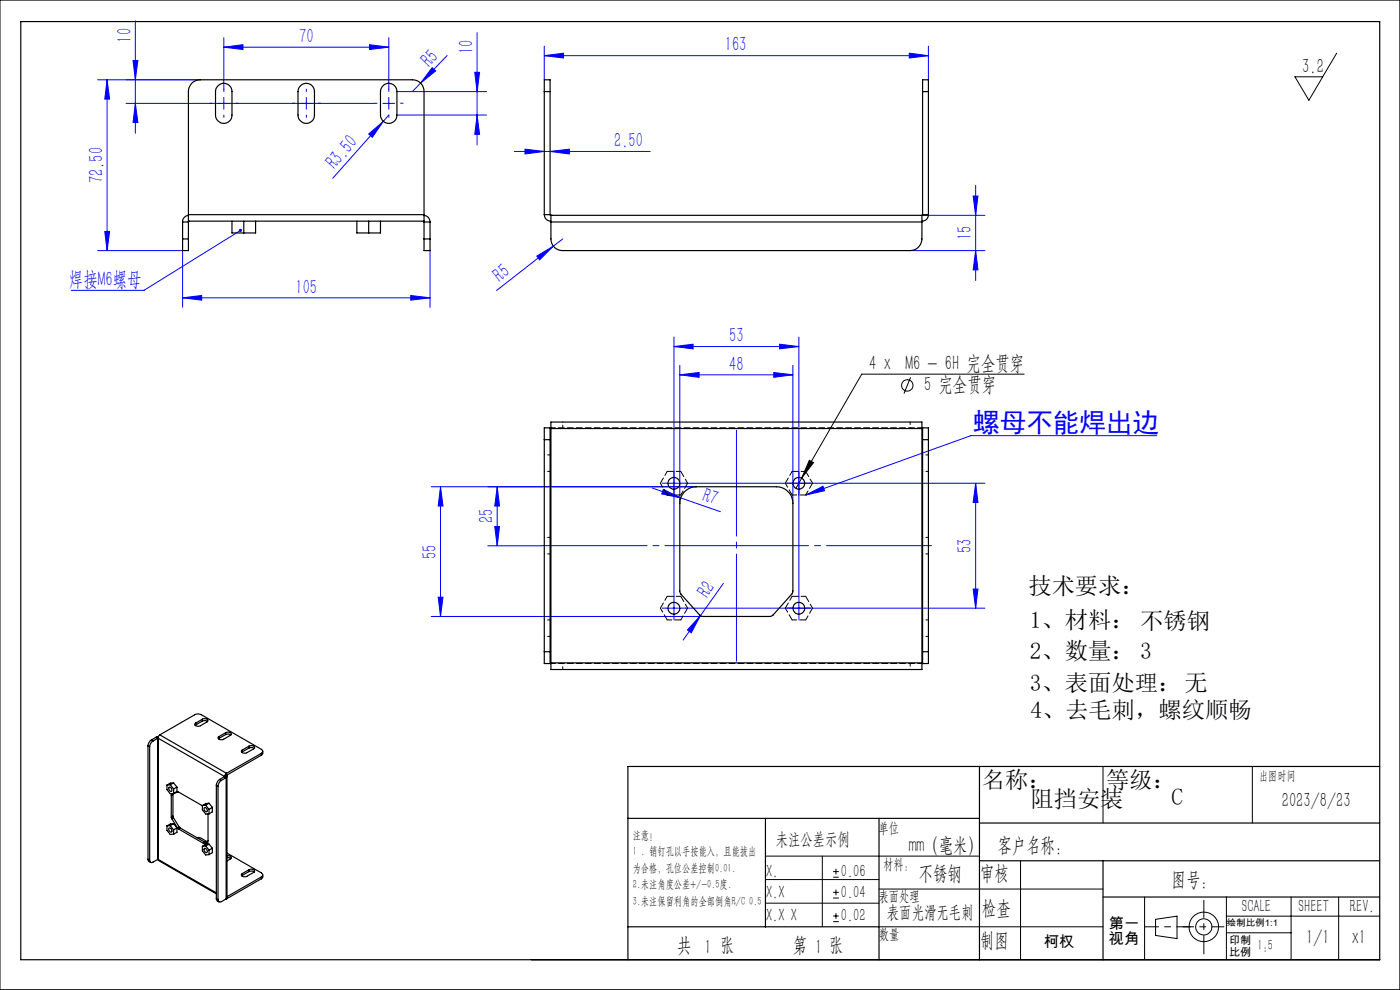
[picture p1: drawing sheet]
<svg xmlns="http://www.w3.org/2000/svg" width="297mm" height="210mm" viewBox="0 0 297 210" stroke-linecap="round" stroke-linejoin="round" font-family="sans-serif">
<g fill="none" stroke="#000" stroke-width=".21">
<path d="M0 0h297v209.9h-297zM283.6 11.3l-5.9 10-3-5h5.9M217.3 79.4h-34.5l-12.7 22M171.7 97.6l.9 .5-2.5 3.3zM193.2 80l-1.4 3.5M170.1 101.4l-1.3 2.2M234 162.6v12M265.7 162.6v12M162.4 181.6h45.4M162.4 191.6h24.1M162.4 186.6h24.1M174.4 181.6v15"/>
<path d="M176.7 186.1h1.2M176.7 184.9h1.2M176.7 190.5h1.2M176.7 189.3h1.2M176.7 195.5h1.2M176.7 194.3h1.2M177.3 184.3v1.2M177.3 188.7v1.2M177.3 193.7v1.2M186.5 196.6h47.5M186.5 188.6h47.5M216.5 182.6v21"/>
<path d="M242.8 190.3v13.3M245.1 195l4.6-.7v4.8l-4.6-.7zM260.2 194.3h32.5M260.2 190.2v13.3M260.2 197.9h13.7M273.9 190.3v13.3M284 190.3v13.3"/>
<circle cx="192.5" cy="81.7" r="1.2"/>
<circle cx="255.4" cy="196.6" r="3.1"/>
<circle cx="255.4" cy="196.6" r="1.72"/>
</g>
<g fill="none" stroke="#00f" stroke-width=".21">
<path d="M20.7 16.9h21.8M22.7 16.9v36.3M22.7 16.9l.5 4.1h-1zM28.2 12.8h1l-.5 4.1zM28.7 4.4v23.9M47.5 10l4-.5v1zM47.5 8v10.9M47.5 10h35M78.4 9.5l4.1 .5-4.1 .5zM82.5 8v10.9M84.2 19.4h19M91.7 14.3l.7 .8-3.2 2.5z"/>
<path d="M94.9 11.8l-7.4 7.6M100.7 15.3h1l-.5 4.1zM101.2 6.9v23.9M115.5 11.8l4.1-.5v1zM115.5 9.8v7.1M115.5 11.8h81.5M192.9 11.3l4.1 .5-4.1 .5zM197 9.8v7.1M26.7 21.9h52.8M28.7 21.9l.5 4.1h-1zM47.5 20.7v2.5M65 20.7v2.5"/>
<path d="M78.2 28.4l3.1-2.7-2.3 3.4zM81.2 21.9h2.5M81.3 25.7l-10.7 12.1M82.5 24.4l-1.2 1.3M82.5 20.7v2.5M84.2 24.4h19M101.2 24.4l.5 4.1h-1zM109.1 32.1h28.8M111.4 31.6l4.1 .5-4.1 .6zM116.7 32.1l4.1-.5v1.1zM207 39.3v20.2M20.7 53.2h18v12"/>
<path d="M22.2 49.1h1l-.5 4.1zM51 48.9l-20.4 12.7h-15.5M91.2 53.2v12M113.9 54.3l3.5-2.1-2.9 2.9zM117.4 52.2l-12.1 9.4M119.4 50.7l-2 1.5M193.1 53.2h15.9M195.6 45.7h13.4M206.4 41.6h1.1l-.5 4.1zM207 53.2l.5 4h-1.1zM38.7 63.2l4.1-.5v1zM38.7 63.2h52.5"/>
<path d="M87.1 62.7l4.1 .5-4.1 .5zM143 73.5l4-.5v1zM143 71.5v55M143 73.5h26.5M144.2 79.5l4.1-.5v1zM144.2 77.5v29.3M144.2 79.5h24M164.1 79l4.1 .5-4.1 .5zM165.4 73l4.1 .5-4.1 .5zM168.2 77.5v29.3M169.5 71.5v55M245.4 92.4h-39.4l-35.1 12.6"/>
<path d="M91.5 103.2h56.2M93.5 103.2l.5 4.1h-1zM93.5 103.2v27.6M103.5 115.8h11.4M105 111.7h1l-.5 4.1zM105.5 103.2l.5 4.1h-1zM105.5 103.2v12.6M138.4 103.5l14.4 5M140.7 103.8l3.7 1.8-4-.8zM141.7 102.5h2.5M145.5 102.5h63.5M170.9 105l3.7-1.9 .3 1z"/>
<path d="M207 102.5l.5 4.1h-1.1zM207 102.5v26.5M91.5 130.8h57.7M93 126.7h1l-.5 4.1zM141.7 129h2.5M143 127.8v2.5M145.5 129h63.5M148.6 130.6l-2 3.6-.8-.6zM153.5 123.7l-8.6 12.1M169.5 127.8v2.5M206.4 124.9h1.1l-.5 4.1z"/>
</g>
<g fill="none" stroke="#00f" stroke-width=".21" stroke-dasharray="30.5 1.3 1.3 1.3">
<path d="M47.5 19.4v-.5M65 19.4v-.5M82.5 19.4v-.5M45 21.9h-.5M47.5 24.4v.5M50 21.9h.5M62.5 21.9h-.5M65 24.4v.5M67.5 21.9h.5M80 21.9h-.5M82.5 24.4v.5M85 21.9h.5"/>
<path d="M141.7 102.5h-1.2M143 101.2v-1.2M143 103.7v1.3M144.2 102.5h1.3M168.2 102.5h-1.2M169.5 101.2v-1.2M169.5 103.7v1.3M170.7 102.5h1.3M141.7 129h-1.2M143 127.7v-1.2M143 130.2v1.3M144.2 129h1.3"/>
<path d="M168.2 129h-1.2M169.5 127.7v-1.2M169.5 130.2v1.3M170.7 129h1.3"/>
</g>
<path d="M156.2 140.2v-49" fill="none" stroke="#00f" stroke-width=".21" stroke-dasharray="30.5 1.3 1.3 1.3" stroke-dashoffset="7.8"/>
<path d="M114.9 115.7h82.7" fill="none" stroke="#00f" stroke-width=".21" stroke-dasharray="30.5 1.3 1.3 1.3" stroke-dashoffset="8.1"/>
<path d="M242.8 196.6h9.8" fill="none" stroke="#000" stroke-width=".21" stroke-dasharray="30.5 1.3 1.3 1.3" stroke-dashoffset="27.5"/>
<path d="M255.4 191v11.3" fill="none" stroke="#000" stroke-width=".21" stroke-dasharray="30.5 1.3 1.3 1.3" stroke-dashoffset="26.8"/>
<path d="M251 196.6h8.7" fill="none" stroke="#000" stroke-width=".21" stroke-dasharray="30.5 1.3 1.3 1.3" stroke-dashoffset="28.2"/>
<path d="M4.4 4.6h288.3v199h-288.3zM133.2 173.6h74.6M162.4 173.6v23M186.5 173.6v30M207.8 174.6h84.9M207.8 162.6v41M292.7 162.6h-159.5v41M133.2 196.6h53.3M207.8 182.6h84.9M234 190.3h58.7M234 182.6v21" fill="none" stroke="#000" stroke-width=".25"/>
<g fill="#00f">
<path d="M170.9 105l3.7-1.9 .3 1z"/>
<path d="M50.7 48.7l.5-.1 .1 .1-.3 .2 .3-.2a.34 .34 0 0 1-.3 .5 .34 .34 0 0 1-.3-.5z"/>
</g>
<path d="M171.7 97.6l.9 .5-2.5 3.3z" fill="#000"/>
<g fill="#00f">
<path d="M113.9 54.3l3.5-2.1-2.9 2.9z"/>
<path d="M91.7 14.3l.7 .8-3.2 2.5z"/>
<path d="M78.2 28.4l3.1-2.7-2.3 3.4z"/>
<path d="M148.6 130.6l-2 3.6-.8-.6z"/>
<path d="M140.7 103.8l3.7 1.8-4-.8z"/>
<path d="M47.5 10l4-.5v1zM78.4 9.5l4.1 .5-4.1 .5z"/>
<path d="M143 73.5l4-.5v1zM165.4 73l4.1 .5-4.1 .5z"/>
<path d="M144.2 79.5l4.1-.5v1zM164.1 79l4.1 .5-4.1 .5z"/>
<path d="M116.7 32.1l4.1-.5v1.1zM111.4 31.6l4.1 .5-4.1 .6z"/>
<path d="M28.7 21.9l.5 4.1h-1zM28.2 12.8h1l-.5 4.1z"/>
<path d="M101.2 24.4l.5 4.1h-1zM100.7 15.3h1l-.5 4.1z"/>
<path d="M93 126.7h1l-.5 4.1zM93.5 103.2l.5 4.1h-1z"/>
<path d="M22.7 16.9l.5 4.1h-1zM22.2 49.1h1l-.5 4.1zM206.4 41.6h1.1l-.5 4.1zM207 53.2l.5 4h-1.1zM207 102.5l.5 4.1h-1.1zM206.4 124.9h1.1l-.5 4.1z"/>
<path d="M105.5 103.2l.5 4.1h-1zM105 111.7h1l-.5 4.1z"/>
<path d="M38.7 63.2l4.1-.5v1zM87.1 62.7l4.1 .5-4.1 .5z"/>
<path d="M115.5 11.8l4.1-.5v1zM192.9 11.3l4.1 .5-4.1 .5z"/>
</g>
<g fill="none" stroke="#000" stroke-width=".25">
<path d="M46.3 18.1a1.74 1.74 0 0 1 1.9-.3 1.74 1.74 0 0 1 1 1.6v5a1.75 1.75 0 0 1-1.7 1.8 1.75 1.75 0 0 1-1.8-1.8v-5a1.63 1.63 0 0 1 .6-1.3zM63.8 18.1a1.74 1.74 0 0 1 1.9-.3 1.74 1.74 0 0 1 1 1.6v5a1.75 1.75 0 0 1-1.7 1.8 1.75 1.75 0 0 1-1.8-1.8v-5a1.63 1.63 0 0 1 .6-1.3zM81.3 18.1a1.74 1.74 0 0 1 1.9-.3 1.74 1.74 0 0 1 1 1.6v5a1.75 1.75 0 0 1-1.7 1.8 1.75 1.75 0 0 1-1.8-1.8l.1-5.4zM115.5 19.4v-2.5h1.2v2.5M115.5 19.4h1.2M115.5 19.4v26.1M116.7 19.4v26.1M195.7 19.4v-2.5h1.3v2.5M195.7 19.4h1.3M195.7 19.4v26.1M197 19.4v26.1M38.7 50.7v2.5h1.3v-2.5"/>
<path d="M38.7 50.7h1.3M38.7 47.1h1.3M38.7 47.1v3.6M40 45.5v-26.1a2.51 2.51 0 0 1 2.5-2.5h45a2.45 2.45 0 0 1 2.5 2.5v26.1M40 45.5v1.4h50v-1.4M40 45.7a1.4 1.4 0 0 0-1.3 1.4M40 45.5h50M40 47.1v3.6M40.1 46.9l-.1 .2M49.2 46.9v2.5h5v-2.5M51.7 46.9v2.5M75.7 46.9v2.5h5v-2.5"/>
<path d="M78.2 46.9v2.5M89.8 46.9l.2 .2M90 50.7v2.5h1.2v-2.5M90 45.7a1.39 1.39 0 0 1 1.2 1.4M90 47.1v3.6M90 50.7h1.2M90 47.1h1.2M91.2 47.1v3.6M115.5 45.5a1.39 1.39 0 0 0 1.4 1.4M115.5 45.5h1.2M116.7 45.5l.2 .2M116.9 47.1v3.6a2.45 2.45 0 0 0 2.5 2.5h73.7a2.5 2.5 0 0 0 2.5-2.5v-3.6"/>
<path d="M116.9 45.7v1.4M116.9 45.7h.1M116.9 47.1h78.7M116.9 45.7h78.7M195.6 45.7v1.4M195.6 45.7h.1M195.7 45.5l-.1 .2M195.7 45.5h1.3M197 45.5a1.33 1.33 0 0 1-1.4 1.4M115.5 93.3v44.9M115.5 93.3h1.2M116.7 90.8h-1.2v2.5"/>
<path d="M116.7 90.8v2.5M116.7 90.8h.2M116.7 93.3v44.9M116.9 90.8v-1.3h78.7v1.3M116.9 90.8v49.9M116.9 90.9h78.7M195.6 90.8h.1M195.6 90.8v49.9M195.7 90.8h1.3v2.5M195.7 90.8v2.5M195.7 93.3v44.9M195.7 93.3h1.3"/>
<path d="M197 93.3v44.9M145.1 104.5l1.2-.9 1.4-.4h17a3.5 3.5 0 0 1 3.5 3.6v18.7l-.2 .5-4 4.4-.4 .3-14.6 .1-.6-.4-3.9-4.4-.3-.5v-18.7l.3-1.5zM115.5 138.2v2.5h1.2M115.5 138.2h1.2M116.7 138.2v2.5M195.7 138.2v2.5M195.7 138.2h1.3M197 138.2v2.5h-1.3M31.4 158.2l.3 .2M31.4 158.2v24.1M31.7 158.4v24.1M32.1 157l-.5 .4-.2 .8"/>
<path d="M32.1 157l.4 .2M32.5 157.2l-.5 .4-.3 .8M33.1 156.4l.4 .2M33.1 156.4l-1 .6M33.5 156.6h.1M33.5 156.6v25.7M33.5 156.6l-1 .6M33.5 156.6l14.1 8.1M33.6 156.3l-.5 .1M33.9 155.9l-.3 .3-.1 .4M33.9 155.9l7.5-4.4 .7-.1 .6 .2 12.8 7.4a.46 .46 0 0 1 .2 .4 .46 .46 0 0 1-.2 .4M33.9 155.9l14.1 8.1"/>
<path d="M41.5 153.8l-.1 .1M41.5 153.4v.4M42.9 152.6a.74 .74 0 0 1 1.2 .3l-1.7 1.1h-.3a.48 .48 0 0 1-.6 0 .48 .48 0 0 1-.1-.6h.1M42.9 153l.7-.1 .4 .2M42.9 152.6l-1.4 .8M42.9 152.6v.4M42.9 153l-1.4 .8M46.5 156.6l-.1 .1M46.5 156.2v.4M47.9 155.4l.4-.1a.48 .48 0 0 1 .5 .1 .48 .48 0 0 1 .2 .5l-1.7 1h-.4a.41 .41 0 0 1-.5-.1 .41 .41 0 0 1 .1-.6M47.9 155.8l.6-.1 .5 .2M47.9 155.4l-1.4 .8"/>
<path d="M47.9 155.4v.4M47.9 155.8l-1.4 .8M51.4 159.5l-.1 .1M51.4 159.1v.4M52.8 158.3l.4-.1a.48 .48 0 0 1 .6 0 .48 .48 0 0 1 .1 .6l-1.6 .9-.4 .1a.41 .41 0 0 1-.6-.2 .41 .41 0 0 1 .1-.5M52.8 158.7l.7-.1 .4 .2M52.8 158.3l-1.4 .8M52.8 158.3v.4M52.8 158.7l-1.4 .8M55.5 159.8l-7.5 4.2M55.5 159.8v.4M55.7 159.4v.5l-.2 .3"/>
<path d="M116.7 140.7h.2M116.9 140.7v1.3h78.7v-1.3M116.9 140.6h78.7M195.6 140.7h.1M35.4 166.5v1l.7 .9 .7-.1M35.4 175.2v.9l.7 .9 .7-.1M35.8 167a.49 .49 0 0 1 .6 .3 .49 .49 0 0 1-.1 .6l-.5-.5zM35.8 175.7a.47 .47 0 0 1 .6 .2 .47 .47 0 0 1-.1 .6l-.5-.4zM36.1 166.5l.7 .8M36.1 166.5h-.7M36.1 175.1l-.7 .1M36.1 175.1l.7 .9"/>
<path d="M36.3 168.8l.1-.3 1.5-.5 5 2.9M36.3 173.3l.1 .4M36.3 168.8v4.5M36.4 173.7l1.3 2M36.7 173.1l.1 .4M36.7 168.5l-.4 .3M36.7 173.1l-.4 .2M36.7 168.5v4.6M36.7 168.4v.1M36.8 173.5l-.4 .2M36.8 173.5l1.2 2M36.8 166.1l.7 .9"/>
<path d="M36.8 166.1h-.7l-.7 .4M36.8 174.7l.7 .9M36.8 174.7l-.7 .1-.7 .4M36.8 167.3v1M36.8 176v.9M36.8 166.1l-.7 .4M36.8 174.7l-.7 .4M37.5 167v.9l-.7 .4M37.5 175.6v1l-.7 .3M37.5 167l-.7 .3M37.5 175.6l-.7 .4M37.7 175.7l.2 .2"/>
<path d="M37.9 175.9l5.2 3M38 175.5l.2 .1M38 175.5l-.3 .2M38.2 175.6l-.3 .3M38.2 175.6l5.3 3.1M41.7 177.7l.9 .1 1.5 .8M42.9 170.9v.9l.7 .9 .7-.1M42.9 179.5v1l.7 .9 .7-.1M43.3 171.4a.49 .49 0 0 1 .6 .2 .49 .49 0 0 1-.1 .6l-.4-.3zM43.4 180a.54 .54 0 0 1 .5 .3 .54 .54 0 0 1-.1 .6l-.4-.4zM43.4 178.6l.6 .2-.5-.1M43.5 178.7l-.4 .2"/>
<path d="M43.6 170.8l.7 .9M43.6 170.8l-.7 .1M43.6 179.4l-.7 .1M43.6 179.4l.7 .9M44.1 172.6v5.7a.6 .6 0 0 1-.3 .7 .6 .6 0 0 1-.7-.1M44.3 170.4l.7 .9M44.3 170.4l-.7 .1-.7 .4M44.3 179.1l.7 .8M44.3 179.1h-.7l-.7 .4M44.3 171.7v.9M44.3 170.4l-.7 .4M44.3 179.1l-.7 .3"/>
<path d="M45 171.3v.9l-.7 .4M45 179.9v1l-.7 .4M45 171.3l-.7 .4M45 179.9l-.7 .4M45.9 166.6l.3 .2M45.9 166.6v24M46.2 166.8v24M46.6 165.3l-.5 .5-.2 .8M46.6 165.3l.4 .3M47 165.6l-.5 .4-.3 .8M47.6 164.7h.1M47.6 164.7l.4 .3"/>
<path d="M47.6 164.7l-1 .6M48 165v25.7M48 165l-1 .6M48 164.5l.1 .3-.1 .2M48 164.5h.1M48 164.5l-.3 .2M48 164l-.3 .7M48 164v.5M48.2 164.7v25.7l-.2 .3M55.5 160.2l-7.5 4.3M31.4 182.3l.1 .3 .5 .3M31.4 182.3l.3 .2"/>
<path d="M33.5 182.3l-1 .6a.43 .43 0 0 1-.5 0 .43 .43 0 0 1-.3-.4M33.5 182.3h.1M33.5 182.3l.1 .2 12.3 7.1M33.5 182.3l12.4 7.1M44.3 180.3v1M45.9 190.6l.1 .4 .5 .3M45.9 190.6l.3 .2M48 190.7l-1 .6a.43 .43 0 0 1-.6 0 .43 .43 0 0 1-.2-.5M48 190.7h-.1M48 190.6v.1M48.2 181l7.3 4.2a.46 .46 0 0 1 .2 .4 .46 .46 0 0 1-.2 .4M48.2 181.5h.1a.48 .48 0 0 1 .5 .1 .48 .48 0 0 1 .2 .5l-.8 .5"/>
<path d="M48.2 182l.3-.1 .5 .2M51.4 185.7l-.1 .1M51.4 185.3v.4M52.8 184.5l.4-.1a.48 .48 0 0 1 .6 0 .48 .48 0 0 1 .1 .6l-1.6 .9-.4 .1a.41 .41 0 0 1-.6-.2 .41 .41 0 0 1 .1-.5M52.8 184.9l.7-.1 .4 .2M52.8 184.5v.4M52.8 184.5l-1.4 .8M52.8 184.9l-1.4 .8M55.5 186v.4M55.5 186l-7.3 4.2M55.5 186.4l-7.5 4.3M55.7 185.6v.6l-.2 .2"/>
<circle cx="143" cy="102.5" r="1.26"/>
<circle cx="169.5" cy="102.5" r="1.25"/>
<circle cx="143" cy="129" r="1.26"/>
<circle cx="169.5" cy="129" r="1.25"/>
</g>
<g fill="none" stroke="#000" stroke-width=".21" stroke-dasharray="1.3 .6" stroke-dashoffset=".7">
<path d="M116.7 96.5h-1.2M116.7 100h-1.2M119.4 90.7v-1.2M193.1 89.5v1.2M197 96.5h-1.3M197 100h-1.3M116.7 114h-1.2M116.7 117.5h-1.2M197 114h-1.3M197 117.5h-1.3M116.7 131.5h-1.2M116.7 135h-1.2"/>
<path d="M197 131.5h-1.3M197 135h-1.3M119.4 142v-1.3M193.1 140.7v1.3"/>
</g>
<path d="M116.9 90.7h78.7M195.6 140.7h-78.7" fill="none" stroke="#000" stroke-width=".21" stroke-dasharray="1.3 .6" stroke-dashoffset=".4"/>
<g fill="none" stroke="#000" stroke-width=".21" stroke-dasharray="1.3 .6">
<path d="M141.5 100h2.9M144.4 100l1.5 2.5M168 100h2.9M170.9 100l1.5 2.5M140.1 102.5l1.4-2.5M141.5 105l-1.4-2.5M144.4 105h-2.9M145.9 102.5l-1.5 2.5M166.6 102.5l1.4-2.5M168 105l-1.4-2.5M170.9 105h-2.9M172.4 102.5l-1.5 2.5"/>
<path d="M140.1 129l1.4-2.5M141.5 126.5h2.9M141.5 131.5l-1.4-2.5M144.4 126.5l1.5 2.5M144.4 131.5h-2.9M145.9 129l-1.5 2.5M166.6 129l1.4-2.5M168 126.5h2.9M168 131.5l-1.4-2.5M170.9 126.5l1.5 2.5M170.9 131.5h-2.9M172.4 129l-1.5 2.5"/>
</g>
<text font-size="5.6" fill="#00f" x="206.4" y="91.6">螺母不能焊出边</text>
<g font-size="4.9">
<text x="218.2" y="126">技术要求：</text>
<text x="218.5" y="133.2">1、材料： 不锈钢</text>
<text x="218.5" y="139.7">2、数量： 3</text>
<text x="218.5" y="146.5">3、表面处理：无</text>
<text x="218.6" y="152.3">4、去毛刺，螺纹顺畅</text>
<text x="208.3" y="167.1">名称：</text>
<text x="234.7" y="167.1">等级：</text>
<text x="218.6" y="171.2">阻挡安装</text>
<text x="248.6" y="170.8">C</text>
</g>
<g font-size="4.4" fill="#00f">
<text x="27.9" y="9" transform="rotate(-90 27.9 9)">10</text>
<text x="63.5" y="9.1">70</text>
<text x="100.4" y="11.5" transform="rotate(-90 100.4 11.5)">10</text>
<text x="153.8" y="10.9">163</text>
<text x="91.1" y="14.5" transform="rotate(-46 91.1 14.5)">R5</text>
<text x="130.3" y="31.3">2.50</text>
<text x="21.9" y="38.9" transform="rotate(-90 21.9 38.9)">72.50</text>
<text x="71" y="36.1" transform="rotate(-48 71 36.1)">R3.50</text>
<text x="206.1" y="50.9" transform="rotate(-90 206.1 50.9)">15</text>
<text x="14.6" y="60.7">焊接M6螺母</text>
<text x="62.7" y="62.3">105</text>
<text x="106" y="60" transform="rotate(-38 106 60)">R5</text>
<text x="154.7" y="72.6">53</text>
<text x="154.7" y="78.6">48</text>
<text x="148.8" y="106.2" transform="rotate(19 148.8 106.2)">R7</text>
<text x="104.6" y="111" transform="rotate(-90 104.6 111)">25</text>
<text x="92.6" y="118.5" transform="rotate(-90 92.6 118.5)">55</text>
<text x="206.1" y="117.3" transform="rotate(-90 206.1 117.3)">53</text>
<text x="150.2" y="127.1" transform="rotate(-56 150.2 127.1)">R2</text>
</g>
<g font-size="4.4">
<text x="276.3" y="15.4">3.2</text>
<text x="184.4" y="78.5">4 x M6 - 6H 完全贯穿</text>
<text x="196" y="83">5 完全贯穿</text>
<text x="271.9" y="171.2">2023/8/23</text>
<text x="192.8" y="180.7">mm（毫米）</text>
<text x="211.6" y="180.7">客户名称：</text>
<text x="194.9" y="186.8">不锈钢</text>
<text x="207.9" y="186.8">审核</text>
<text x="248.6" y="187.8">图号：</text>
<text x="208.3" y="194">检查</text>
<text x="143.6" y="201.9">共 1 张</text>
<text x="168.2" y="201.9">第 1 张</text>
<text x="207.9" y="200.9">制图</text>
<text x="277.1" y="200.3">1/1</text>
<text x="286.8" y="200.3">x1</text>
</g>
<g font-size="3.8">
<text x="164.6" y="179.2">未注公差示例</text>
<text x="162.5" y="186">X.</text>
<text x="178.4" y="186">0.06</text>
<text x="162.5" y="190.4">X.X</text>
<text x="178.4" y="190.4">0.04</text>
<text x="162.5" y="195.4">X.X X</text>
<text x="178.4" y="195.4">0.02</text>
<text x="188.2" y="194.6">表面光滑无毛刺</text>
<text x="263.5" y="193.4">SCALE</text>
<text x="275.5" y="193.4">SHEET</text>
<text x="286.4" y="193.4">REV.</text>
</g>
<g font-size="3.3">
<text x="235.2" y="197">第一</text>
<text x="221.4" y="201">柯权</text>
<text x="235.2" y="200.3">视角</text>
</g>
<g font-size="3.1">
<text x="186.4" y="176.6">单位</text>
<text x="187.4" y="184.4">材料：</text>
<text x="186.4" y="191.1">表面处理</text>
<text x="186.4" y="199.2">数量</text>
<text x="266.8" y="201.6">1:5</text>
</g>
<text font-size="2.8" x="267.1" y="165.4">出图时间</text>
<g font-size="2.5">
<text x="134.2" y="177.9">注意！</text>
<text x="134.2" y="181.4">1 . 销钉孔以手按能入，且能拔出</text>
<text x="134.2" y="184.9">为合格，孔位公差控制0.01.</text>
<text x="134.2" y="188.4">2.未注角度公差+/-0.5度.</text>
<text x="134.2" y="191.9">3.未注保留利角的全部倒角R/C 0.5</text>
</g>
<g font-size="2.3">
<text x="260.7" y="200.3">印制</text>
<text x="260.7" y="202.8">比例</text>
</g>
<text font-size="2" x="260.2" y="196.4">绘制比例1:1</text>
</svg>
